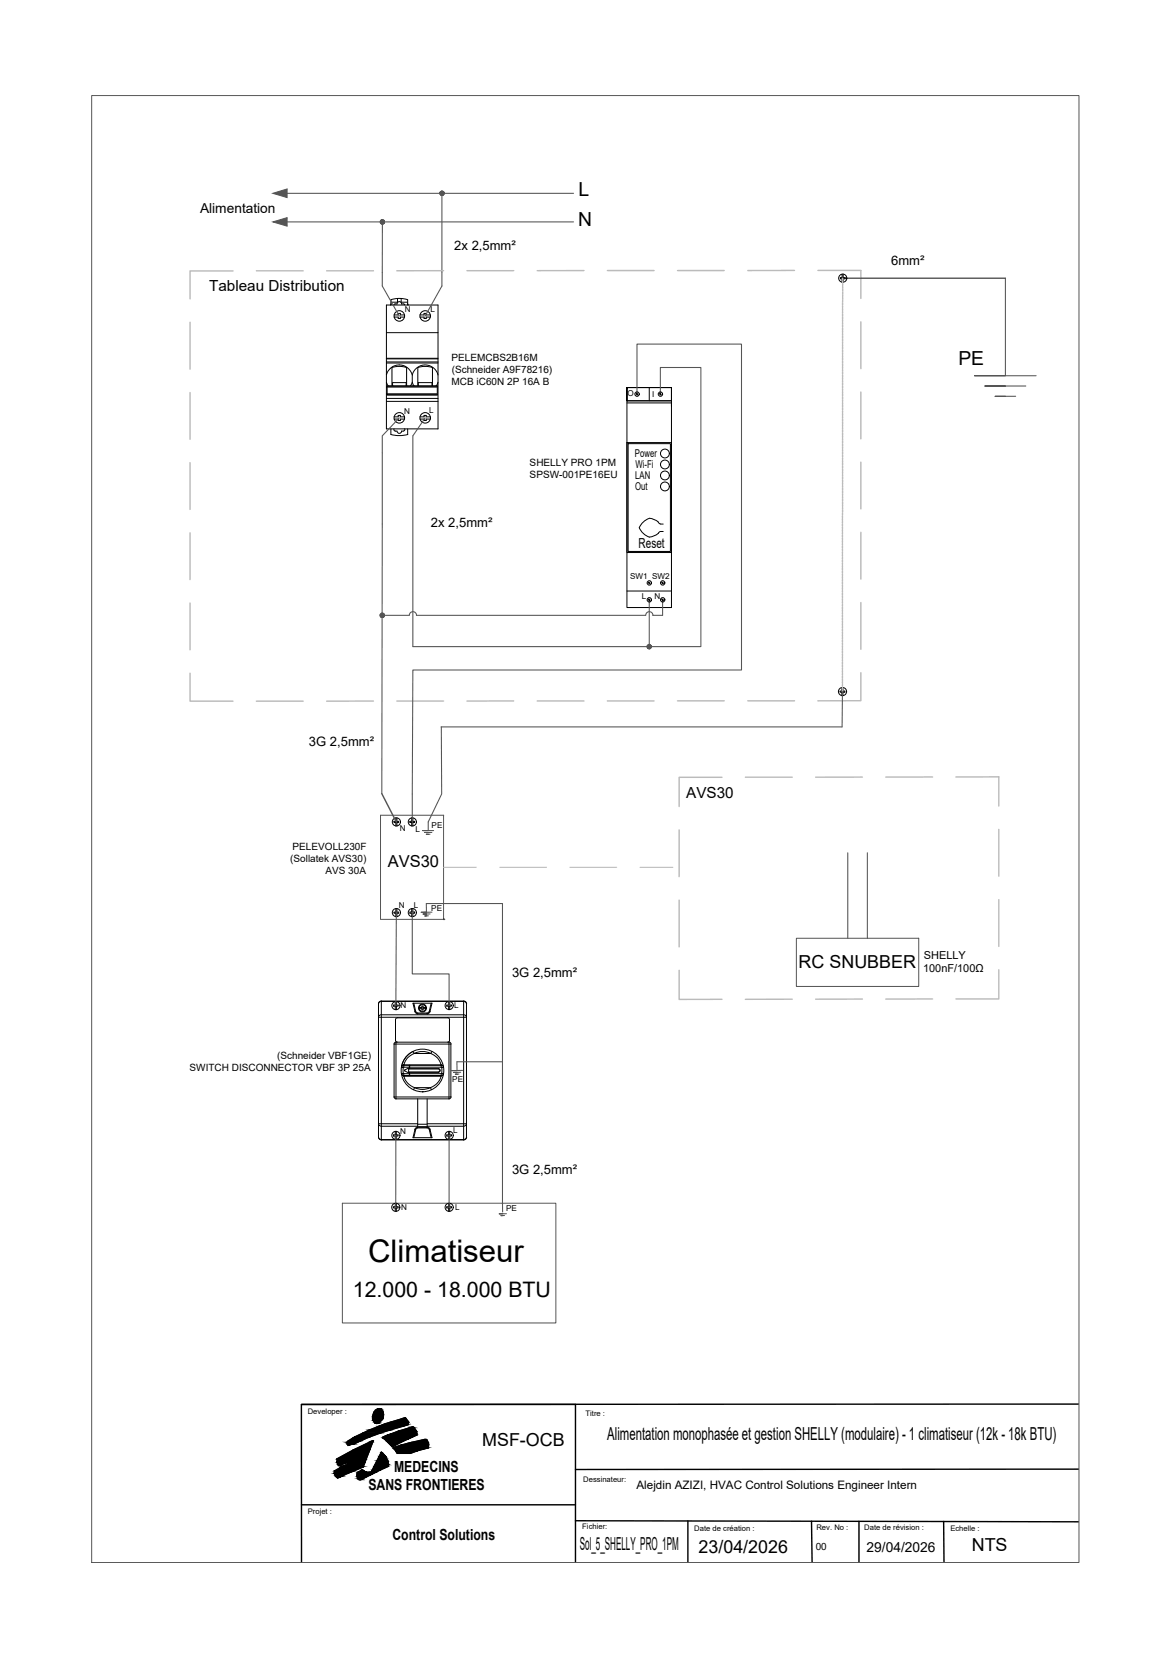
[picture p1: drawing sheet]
<svg xmlns="http://www.w3.org/2000/svg" width="210mm" height="297mm" viewBox="0 0 210 297" stroke-linecap="round" stroke-linejoin="round" font-family="sans-serif">
<!-- layer: 01_Puissance -->
<g fill="none" stroke="#545454" stroke-width=".19">
<path d="M51.5 34.7h51.3M51.5 39.8h51.3M68.5 39.8v11.5l3.1 5.3M79.2 34.7v16.6l-3 5.3M180.2 49.9v17.5h-5.5h11M71.6 74.9l-3.1 3.2-.1 64.2M76.2 74.9l-2.2 3.2v37.8h42.4v-8.4M114.2 70.7v-9h18.7v58.4h-58.9l-.1 27.2M118.4 70.7v-4.8h7.2v50h-9.2M180.2 69.2h-3.7h7.4M180.2 71h-1.8h3.7M68.5 110.3h4.8"/>
<path d="M73.4 110.3a.65 .65 0 0 1 .6-.6 .65 .65 0 0 1 .7 .6M74.6 110.3h41.1M115.7 110.3a.65 .65 0 0 1 .7-.6 .65 .65 0 0 1 .6 .6M118.8 107.5v2.8h-1.8M79.1 130.3l.1 12-2.4 5v1.6h-1h1.9M151 124l-.1 6.3h-71.8M76.8 149.2h-.7h1.3M76.8 149.5h-.4h.7M79.5 146.1v.1M152 152.9v15.3M155.5 152.9v15.3M71 163.6v16.7"/>
<path d="M73.9 163.6v11h6.6v5.7M76.5 164.2h-.4h.7M77.1 163.8l-1.3 .1h.7M77.4 163.5h-1.9h.9v-1.5h13.7v55.3M79.5 164.8h.1M81.9 192.2h-.6h1.3M82.3 192.5l-.7 .1h.3M90.1 190.3h-8.2v1.6h-1h2M71 203.5l-.1 12.9M80.5 203.5v12.9M90.1 217.6h-.6h1.3M90.4 217.9h-.6h.3"/>
</g>
<g fill="#545454" stroke="#545454" stroke-width=".18">
<path d="M48.9 34.7l2.6-.8v1.5z"/>
<path d="M48.9 39.8l2.6-.8v1.5z"/>
<path d="M79.2 34.7h.4v.1z"/>
<path d="M68.5 39.8h.4v.1z"/>
<path d="M68.5 110.3h.4v.2z"/>
<path d="M116.4 115.9h.4l-.1 .2z"/>
<path d="M79.2 34.7h.4v-.2zM79.2 34.7l.3-.3 .1 .1zM79.4 34.3l-.2 .4 .3-.3z"/>
<path d="M79.2 34.3v.4l.2-.4zM79.1 34.3h.1v.4zM79 34.4l.2 .3-.1-.4z"/>
<path d="M79 34.4l-.1 .1 .3 .2zM78.9 34.5l.3 .2h-.3zM78.9 34.7v.1l.3-.1z"/>
<path d="M78.9 34.8l.1 .1 .2-.2zM79 34.9l.2-.2-.1 .3zM79.2 34.7l-.1 .3h.1z"/>
<path d="M79.2 34.7v.3h.2zM79.2 34.7l.3 .2-.1 .1zM79.2 34.7l.3 .2 .1-.1z"/>
<path d="M68.5 39.8h.4v-.2zM68.5 39.8l.3-.3 .1 .1zM68.7 39.4l-.2 .4 .3-.3z"/>
<path d="M68.5 39.4v.4l.2-.4zM68.4 39.4h.1v.4zM68.3 39.5l.2 .3-.1-.4z"/>
<path d="M68.3 39.5l-.1 .1 .3 .2zM68.2 39.6l.3 .2h-.3zM68.2 39.8v.1l.3-.1z"/>
<path d="M68.2 39.9l.1 .2 .2-.3zM68.3 40.1l.2-.3-.1 .3zM68.5 39.8l-.1 .3 .1 .1z"/>
<path d="M68.5 39.8v.4l.2-.1zM68.5 39.8l.3 .3h-.1zM68.5 39.8l.3 .3 .1-.2z"/>
<path d="M68.5 110.3h.4v-.1zM68.5 110.3l.3-.3 .1 .2zM68.7 109.9l-.2 .4 .3-.3z"/>
<path d="M68.5 109.9v.4l.2-.4zM68.4 109.9h.1v.4zM68.2 110l.3 .3-.1-.4z"/>
<path d="M68.2 110v.2l.3 .1zM68.2 110.2l.3 .1h-.4zM68.1 110.3l.1 .2 .3-.2z"/>
<path d="M68.2 110.5v.1l.3-.3zM68.2 110.6l.3-.3-.1 .4zM68.5 110.3l-.1 .4h.1z"/>
<path d="M68.5 110.3v.4h.2zM68.5 110.3l.3 .3-.1 .1zM68.5 110.3l.3 .3 .1-.1z"/>
<path d="M116.4 115.9h.4l-.1-.1zM116.4 115.9l.2-.2 .1 .1zM116.5 115.6l-.1 .3 .2-.2z"/>
<path d="M116.4 115.5v.4l.1-.3zM116.2 115.6l.2-.1v.4zM116.1 115.7l.3 .2-.2-.3z"/>
<path d="M116.1 115.7l-.1 .1 .4 .1zM116 115.8l.4 .1h-.4zM116 115.9v.2l.4-.2z"/>
<path d="M116 116.1l.1 .1 .3-.3zM116.1 116.2l.3-.3-.2 .4zM116.4 115.9l-.2 .4h.2z"/>
<path d="M116.4 115.9v.4h.1zM116.4 115.9l.2 .3-.1 .1zM116.4 115.9l.2 .3 .1-.1z"/>
</g>
<!-- layer: 03_Symbole -->
<g fill="none" stroke="#000" stroke-width=".18">
<path d="M69.3 54.7h9.2v22.2h-9.2zM69.3 59.6h9.2M70.1 54.5l-.1 .2M70.1 54.5h.1M70.6 56.5h.8v-.3h.4v.3h.7M70.6 56.8h.8v.3h.4v-.3h.7M70.9 54.5l-.3 .2M71.2 53.5l-1.1 .2v.8M71.3 53.5v.7h-1.2M71.9 53.5l1.2 .2v.8M71.9 53.5h-.7M71.9 53.5v.7h1.2"/>
<path d="M72 54.5h.3M72 54.5a.41 .41 0 0 0-.4-.4 .41 .41 0 0 0-.4 .4h-.3M72.3 54.5l.3 .2M73.1 54.5h.1M73.1 54.5v.2M73.1 54.5l.1 .2M75.3 56.5h.7v-.3h.4v.3h.7M75.3 56.8h.7v.3h.4v-.3h.7M150.9 49.2v.6h-.3v.2h.3v.6M151.1 49.2v.6h.4v.2h-.4v.6M69.3 68.5l.3 .7M69.3 67.2a2.39 2.39 0 0 1 2.3-1.8 2.39 2.39 0 0 1 2.3 1.8"/>
<path d="M69.3 72h9.2M69.3 71.4h9.2M69.3 65.1h9.2M69.3 64.9h9.2M69.3 64.3h9.2M69.3 64.2h9.2M69.4 69.2h9v1.6h-9zM69.4 70.8h9M69.4 70.6h9M69.4 69.4h9M69.4 69.2h9M70.1 76.9v1l1.5 .2 1.5-.2v-1"/>
<path d="M70.3 69.2v-3.3a4.6 4.6 0 0 1 2.6 0v3.3M70.4 69.2v-.6h2.4v.6M70.6 76.9v.2l.3 .2M70.6 75.1h.8v.3h.4v-.3h.7M70.6 74.7h.8v-.2h.4v.2h.7M70.9 77.3h.2M71.2 77.3a.41 .41 0 0 0 .4 .4 .41 .41 0 0 0 .4-.4M72 77.3h.3M72.5 76.9v.2l-.2 .2M73.9 68.5l.3 .7M73.9 67.2v1.3l-.3 .7M73.9 67.2a2.38 2.38 0 0 1 2.3-1.8 2.38 2.38 0 0 1 2.3 1.8"/>
<path d="M74.9 69.2v-3.3a4.6 4.6 0 0 1 2.6 0v3.3M75 69.2v-.6h2.4v.6M75.3 75.1h.7v.3h.4v-.3h.7M75.3 74.7h.7v-.2h.4v.2h.7M78.5 68.5l-.3 .7M112.4 69.5v2.3h8v-2.3h-8h8v39.4h-8zM112.4 79.3h8v19.7h-8zM112.4 71.8h8M112.4 72.2h8M112.6 79.5h7.6v19.4h-7.6zM114 70.5l.3 .3M114 70.7h.3"/>
<path d="M114.2 70.5v.3M116.4 69.5v2.3M118.2 70.7h.3M118.2 70.5l.3 .3M118.4 70.5v.3M120.4 72v.8M116.4 92.9l.7 .2 .9 .5M116.4 92.9a3.1 3.1 0 0 0-1.8 1.7 3.1 3.1 0 0 0 1.8 1.7M118 93.6l.3 .3h.6M118.9 95.3h-.5a3 3 0 0 1-2 1M112.4 105.9h8M116.2 107.4l.3 .3"/>
<path d="M116.2 107.5h.3M116.2 104.4l.3 .3M116.2 104.5h.3M116.4 104.4v.3M116.4 107.4v.3M118.6 107.5h.3M118.6 107.4l.3 .3M118.6 104.5h.3M118.6 104.4l.3 .3M118.8 104.4v.3M118.8 107.4v.3M150.9 123.3v.6h-.3v.2h.3v.6"/>
<path d="M151.1 123.3v.6h.3v.2h-.3v.6M71 146.6v.6h-.4v.3h.4v.6M71.1 146.6v.6h.4v.3h-.4v.6M73.8 146.6v.6h-.3v.2h.3v.7M74 146.6v.6h.3v.2h-.3v.7M67.8 180l.2-.4 .4-.1h14.7l.3 .1 .2 .4M67.8 180v23.8M68.4 179.5h14.7v24.9h-14.7zM68.4 179.4l-.3 .1-.3 .5M70.9 179.5v.7h-.4v.2h.4v.6M71 162.9v.6h-.4v.2h.4v.6M71.1 179.5v.7h.3v.2h-.3v.6"/>
<path d="M71.1 162.9v.6h.4v.2h-.4v.6M73.8 162.9v.6h-.3v.2h.3v.6M74 162.9v.6h.3v.2h-.3v.6M74.2 179.8l.3 1.5M77.3 179.8l-.4 1.5M80.4 179.5v.7h-.3v.2h.3v.6M80.6 179.5v.7h.3v.2h-.3v.6M83.1 179.4l.3 .1 .2 .5M83.6 180v23.8M68 182l.4-.1h14.7l.3 .1 .2 .4h-15.8zM70.6 196.6l.2 .3 .2 .1M70.6 196.6v-9.4h10.2v9.4"/>
<path d="M70.6 196.6h10.2M71 197h9.5M71 186.8v10.2M71 186.8h9.5M71 186.8l-.3 .2-.1 .2M71.2 182.5h9M71.2 182.4l-.3 .2v.2v3.7v.2l.3 .1M72 192.5h.1M72 191.3h.1M72 191.3l.3 .1v.7l.1 .4M72 192.4l.4 .4M72 192.6l.4 .3"/>
<path d="M72.3 192.4l-.3 .1M72.4 192.8h6.7v.1h-6.7M72.4 192.5h1M72.4 191.3h1M72.4 191h6.7M72.4 192.8v.1M72.4 191v.3M72.4 192.5v.3M72.4 191.3l-.1 .1M72.4 191l-.4 .3M72.4 192.9a2.96 2.96 0 0 0 1.9 2.1l-.2 .4M72.4 190.9h6.7"/>
<path d="M72.4 190.9v.1M73.2 191.6v.6M73.3 191.6l-.2-.1-.6 .4 .6 .4M73.3 192.2l-.2 .1M73.4 191v.6h5.2a.29 .29 0 0 1 .3 .3 .29 .29 0 0 1-.3 .3h-5.2v.6M73.4 191v.6h5.2a.33 .33 0 0 1 .3 .3 .33 .33 0 0 1-.3 .3h-5.2v.6M73.4 192.5h5.7M73.4 191.3h5.7M74.2 188.8a3.4 3.4 0 0 1 3 0M74.2 188.9l-.2-.4a3.8 3.8 0 0 0-2 2.7l.4-.3M74.2 188.9a2.84 2.84 0 0 0-1.8 2M74.2 188.9h3"/>
<path d="M74.3 195h2.9a3.4 3.4 0 0 1-2.9 0zM74.4 181.3l.1 .3 .4 .1M74.4 181.3l-.4-1.5h3.4l-.3 1.5M74.5 181.3h-.1M74.5 181.3l.4 .3M74.9 181.6v.1M74.9 197v5h1.7v-5M74.9 181.7h1.7M74.9 181.6h1.7M75.1 180.8h.5v.2h.1h.1v-.2h.5M75.1 180.6h.5v-.2l.1-.1 .1 .1v.2h.5M75.7 195.7h.1"/>
<path d="M76.6 181.6v.1M76.9 181.3l-.3 .3M76.9 181.3h.2M77.1 181.3l-.1 .3-.4 .1M77.2 188.9a2.84 2.84 0 0 1 1.9 2M77.4 188.5l-.2 .4M79.1 192.9a2.96 2.96 0 0 1-1.9 2.1l.1 .4M79.1 190.9v.1M79.1 190.9h.2l.2 .3M79.1 191v.3M79.1 192.5v.3M79.1 191l.3 .1 .1 .2-.3 .1-.1 1.1"/>
<path d="M79.1 191.3l.1 .1M79.2 192.4l.3 .1M79.5 192.6l-.4 .3M79.5 192.4l-.4 .4M80.2 182.4l.3 .2 .1 .2v3.7l-.2 .3h-.2M80.5 186.8v10.2M80.5 186.8l.2 .1 .1 .3M80.8 196.6l-.1 .3-.2 .1M67.8 203.8l.3 .5 .3 .1M67.8 203.8l.2 .4 .4 .1h14.7l.3-.1 .2-.4M70.9 215.7v.6h-.4v.2h.4v.7M70.9 202.8v.6h-.4v.3h.4v.6"/>
<path d="M71 202.8v.6h.4v.3h-.4v.6M71 215.7v.6h.4v.2h-.4v.7M74.4 202.4l-.4 1.5h3.4l-.3-1.5M74.4 202.4l.1 .1-.3 1.4M74.9 201.5h-7.1l.2 .3 .4 .1h6.5M74.9 202.1v.1M74.9 202.2h1.7M74.9 202.1h1.7M74.9 201.5h1.7M74.9 202l-.2 .1-.3 .3M74.9 202.2l-.4 .3M76.6 201.5h7l-.2 .3-.3 .1h-6.5"/>
<path d="M76.6 202.1v.1M76.6 202l.2 .1 .3 .3M76.6 202.2l.3 .3M77.1 202.4l-.2 .1 .4 1.4M80.4 202.8v.6h-.3v.3h.3v.6M80.4 215.7v.6h-.3v.2h.3v.7M80.6 202.8v.6h.3v.3h-.3v.6M80.6 215.7v.6h.3v.2h-.3v.7M83.6 203.8l-.2 .5-.3 .1"/>
<circle cx="71.6" cy="56.6" r=".94"/>
<circle cx="76.2" cy="56.6" r=".94"/>
<circle cx="151.1" cy="49.9" r=".73"/>
<circle cx="71.6" cy="74.9" r=".94"/>
<circle cx="76.2" cy="74.9" r=".94"/>
<circle cx="114.2" cy="70.7" r=".39"/>
<circle cx="118.4" cy="70.7" r=".39"/>
<circle cx="119.2" cy="87.2" r=".79"/>
<circle cx="119.2" cy="83.3" r=".79"/>
<circle cx="119.2" cy="85.2" r=".79"/>
<circle cx="119.2" cy="81.3" r=".79"/>
<circle cx="116.4" cy="107.5" r=".39"/>
<circle cx="116.4" cy="104.5" r=".39"/>
<circle cx="118.8" cy="107.5" r=".39"/>
<circle cx="118.8" cy="104.5" r=".39"/>
<circle cx="151" cy="124" r=".73"/>
<circle cx="71.1" cy="147.3" r=".73"/>
<circle cx="73.9" cy="147.3" r=".73"/>
<circle cx="71.1" cy="163.6" r=".73"/>
<circle cx="73.9" cy="163.6" r=".73"/>
<circle cx="71" cy="180.3" r=".73"/>
<circle cx="75.7" cy="180.7" r=".71"/>
<circle cx="75.7" cy="180.7" r=".6"/>
<circle cx="75.7" cy="191.9" r="3.8"/>
<circle cx="80.5" cy="180.3" r=".73"/>
<circle cx="70.9" cy="216.4" r=".73"/>
<circle cx="71" cy="203.5" r=".73"/>
<circle cx="80.5" cy="216.4" r=".73"/>
<circle cx="80.5" cy="203.5" r=".73"/>
</g>
<path d="M68.2 146.1h11.3v18.7h-11.3zM142.8 168.2h21.9v8.6h-21.9zM61.4 215.7h38.2v21.5h-38.2z" fill="none" stroke="#545454" stroke-width=".18"/>
<!-- layer: 04_Texte -->
<g fill="none" stroke="#000" stroke-width=".25">
<path d="M79.5 164.8h.1M54 251.8h49.2v28.3M62.4 258.3a37.6 37.6 0 0 1 10.3-4.1l.5 .7v.5l-1.1 .3a43.8 43.8 0 0 0-8.7 3.2h-.4M67.5 252.7a1.74 1.74 0 0 0-.3 2.4l.3 .1a1.6 1.6 0 0 0 1.1-2.2M68.7 257.6a28.7 28.7 0 0 1 5.4-1.8 1.42 1.42 0 0 1 .6 1.5l-4.4 2.1-1.6-1.6zM70.5 259.6a18.4 18.4 0 0 1 6-1.6l.3 1v.6l-3.2 .9h-2.4zM193.4 251.7l-139.4 .1v28.3M54 269.8h49.2M60.4 261.5l3-1.6 3.5-1.6-1.8 4.7-2.3 .9M64.1 264l.8-.5a2.04 2.04 0 0 0 1.6 .4l1.9-3.6a2.8 2.8 0 0 1 1.2 2.6l-4.9 2.4-.3-.1a1.1 1.1 0 0 1-.3-1.2zM103.2 272.6l90.2 .2M123.3 272.7v7.4"/>
<path d="M145.5 272.7l.1 7.4M154 272.7v7.4M169.1 272.7l.1 7.4M193.4 263.4h-90.2"/>
</g>
<!-- layer: trait fin -->
<g fill="none" stroke="#bababa" stroke-width=".25">
<path d="M34.1 57.8v8.4M41.8 48.6h-7.7v5M46 48.5h8.3M58.6 48.5h8.3M79.5 48.5h-8.4M83.7 48.5h8.4M104.7 48.5h-8.4M108.9 48.5h8.3M121.4 48.5h8.4M142.4 48.5h-8.4M146.6 48.5h7.7v5M154.3 57.7v8.4"/>
<path d="M34.1 70.4v8.3M154.3 70.3v8.4M34.1 82.9v8.4M34.1 95.5v8.4M154.3 82.9v8.3M154.3 95.4v8.4M34.1 108.1v8.4M154.3 108v8.4M34.1 120.7v5h7.7M46 125.7h8.3M66.9 125.7h-8.3M71.1 125.7h8.4"/>
<path d="M92.1 125.7h-8.4M96.3 125.7h8.4M108.9 125.7h8.3M121.4 125.6h8.4M129.4 139.3h-7.7v5.3M133.6 139.3h8.4M134 125.6h8.4M154.3 120.6v5h-7.7M154.6 139.3h-8.4M167.2 139.3h-8.4M171.4 139.3h7.6v5.2M121.7 148.8v8.3"/>
<path d="M179 148.7v8.4M121.7 173.9v5.3l7.7-.1M121.7 161.4v8.3M142 179.1h-8.4M154.6 179.1h-8.4M167.2 179.1h-8.4M179 173.8v5.3h-7.6M179 161.3v8.4"/>
</g>
<!-- layer: 01_Puissance -->
<path d="M151.1 49.9h29.1M68.4 142.3l2.6 5" fill="none" stroke="#545454" stroke-width=".25"/>
<!-- layer: Layer1 -->
<g fill="none" stroke="#bababa" stroke-width=".25">
<path d="M151 54.3v.4M151 54.8v.3M151 55.3v.4M151 55.8v.3M151 56.3v.3M151 56.8v.3M151 57.3v.3M151 57.8v.3M151 58.3v.3M151 58.8v.3M151 59.3v.3M151 59.8v.3"/>
<path d="M151.1 49.9v.3M151.1 50.4v.3M151.1 50.9v.3M151.1 51.4v.3M151.1 51.8v.4M151.1 52.4v.3M151.1 52.8v.4M151.1 53.3v.4M151.1 53.8l-.1 .4M151 60.3v.3M151 60.8v.3M151 61.3v.3"/>
<path d="M151 61.8v.3M151 62.3v.3M151 62.7v.4M151 63.2v.4M151 63.7v.4M151 64.2v.4M151 64.7v.4M151 65.2v.4M151 65.7v.3M151 66.2v.3M151 66.7v.3M151 67.2v.3"/>
<path d="M151 67.7v.3M151 68.2v.3M151 68.7v.3M151 69.2v.3M151 69.7v.3M151 70.2v.3M151 70.7v.3M151 71.2v.3M151 71.7v.3M151 72.2v.3M151 72.7v.3M151 73.1v.4"/>
<path d="M151 73.6v.4M151 74.1v.4M151 74.6v.4M151 75.1v.4M151 75.6v.4M151 76.1v.3M151 76.6v.3M151 77.1v.3M151 77.6v.3M151 78.1v.3M151 78.6v.3M151 79.1v.3"/>
<path d="M151 79.6v.3M151 92.5v.3M151 92.9v.4M151 93.5v.3M151 93.9v.4M151 94.5v.3M151 94.9v.4M151 95.4v.4M151 95.9v.4M151 96.4v.4M151 96.9v.3M151 97.4v.3"/>
<path d="M151 97.9v.3M151 98.4v.3M151 98.9v.3M151 99.4v.3M151 99.9v.3M151 80.1v.3M151 80.6v.3M151 81.1v.3M151 81.6v.3M151 82.1v.3M151 82.6v.3M151 83v.4"/>
<path d="M151 83.6v.3M151 84v.4M151 84.5v.4M151 85v.4M151 85.5v.4M151 86v.3M151 86.5v.4M151 87v.3M151 87.5v.3M151 88v.3M151 88.5v.3M151 89v.3"/>
<path d="M151 89.5v.3M151 90v.3M151 90.5v.3M151 91v.3M151 91.5v.3M151 92v.3M151 100.4v.3M151 100.9v.3M151 101.4v.3M151 101.9v.3M151 102.4v.3M151 102.9v.3"/>
<path d="M151 103.4v.3M151 103.9v.3M151 104.3v.4M151 104.8v.4M151 105.3v.4M151 105.8v.4M151 106.3v.4M151 106.8v.4M151 107.3v.3M151 107.8v.3M151 108.3v.3M151 108.8v.3"/>
<path d="M151 109.3v.3M151 109.8v.3M151 110.3v.3M151 110.8v.3M151 111.3v.3M151 111.8v.3M151 112.3v.3M151 112.8v.3M151 113.3v.3M151 113.8v.3M151 114.2v.4M151 114.8v.3"/>
<path d="M151 115.2v.4M151 115.7v.4M151 116.2v.4M151 116.7v.4M151 117.2v.3M151 117.7v.4M151 118.2v.3M151 118.7v.3M151 119.2v.3M151 119.7v.3M151 120.2v.3M151 120.7v.3"/>
<path d="M151 121.2v.3M151 121.7v.3M151 122.2v.3M151 122.7v.3M151 123.2v.3M151 123.7v.3"/>
</g>
<!-- layer: trait fin -->
<path d="M79.5 155.5h5.9M89.6 155.5h8.4M102.2 155.5h8.3M114.7 155.5h5.9" fill="none" stroke="#bababa" stroke-width=".19"/>
<!-- layer: 04_Texte -->
<g fill="#000" stroke="#000" stroke-width=".18">
<path d="M62.3 259h.3l-.2 .2zM63 258.9h.4zM66.8 258.3h.1zM67.2 255.1h.8zM67.7 252.5h.6zM69.4 258.4h2.7l-1.4 .8zM72.4 254.2h.3zM73.9 255.8h.2zM76.1 258h.4zM60.2 264.8h.9l-.6 .2zM60.4 262.2h1.9l-1 .4zM64.2 265.1h.8l-.3 .1z"/>
<path d="M68.4 260.3l.2 .2h-.3z"/>
<path d="M62.2 258.9l.4 .1 .4-.1zM62.2 258.9l.4 .1h-.3z"/>
<path d="M62.2 258.9h.8zM62.2 258.9h.8z"/>
<path d="M62.1 258.6l1.3 .3 .7-.3zM62.1 258.6l1.3 .3h-1.2z"/>
<path d="M62.4 258.3l1.7 .3 .4-.3zM62.1 258.6l.3-.3 1.7 .3z"/>
<path d="M62.4 258.3h2.3zM62.4 258.3h2.1z"/>
<path d="M63.4 257.7l1.3 .6 1.3-.6zM62.4 258.3l1-.6 1.3 .6z"/>
<path d="M63.6 257.6h2.6zM63.4 257.7h2.6z"/>
<path d="M63.4 259.9l2.2 1.6 .7-1.6zM60.4 261.5l3-1.6 2.2 1.6z"/>
<path d="M66.4 258.5l-.1 1.4 .6-1.4zM63.4 259.9l3-1.4-.1 1.4z"/>
<path d="M66.7 258.3l.2 .2v-.2zM66.4 258.5l.3-.2 .2 .2z"/>
<path d="M66.8 258.3h.1zM66.7 258.3h.2z"/>
<path d="M67.2 255.1h.7zM67.2 255.1h.7l-.4 .1z"/>
<path d="M65.1 256.9l1.1 .7 2-.7zM63.6 257.6l1.5-.7 1.1 .7z"/>
<path d="M67.7 252.5l.6 .1zM67.7 252.5l.6 .1z"/>
<path d="M67.7 252.6l.7 .1zM67.5 252.7h.9z"/>
<path d="M66.9 254.6l1.1 .5 .4-.5zM66.9 254.6l1.1 .5h-.8z"/>
<path d="M67.5 252.7l1.1 .1-.2-.1zM67.5 252.7l1.1 .1h-1.3z"/>
<path d="M66.8 254.5l1.6 .1 .1-.1zM66.8 254.5l1.6 .1h-1.5z"/>
<path d="M67.3 252.8l1.3 .2v-.2zM67.3 252.8l1.3 .2h-1.4z"/>
<path d="M67.2 253l1.5 .1zM67.2 253l1.5 .1h-1.6z"/>
<path d="M66.8 254.3l1.7 .2 .1-.2zM66.8 254.3l1.7 .2h-1.7z"/>
<path d="M67.1 253.1l1.6 .2v-.2zM67.1 253.1l1.6 .2h-1.7z"/>
<path d="M66.8 254.2h1.9zM66.8 254.2l1.8 .1z"/>
<path d="M67 253.3l1.8 .3-.1-.3zM67 253.3l1.8 .3h-1.9z"/>
<path d="M66.8 253.9l1.9 .3v-.3zM66.8 253.9l1.9 .3h-1.9z"/>
<path d="M66.9 253.6l1.8 .3 .1-.3zM66.9 253.6l1.8 .3h-1.9z"/>
<path d="M69.4 258.4l.7 .8h.6zM70.1 259.2h.6l-.4 .2z"/>
<path d="M66.2 256.4l2 .5 1.7-.5zM65.1 256.9l1.1-.5 2 .5z"/>
<path d="M66.3 256.3h3.6zM66.2 256.4h3.7z"/>
<path d="M67.9 255.7l2 .6 2.2-.6zM66.3 256.3l1.6-.6 2 .6z"/>
<path d="M68 255.6h4.3zM67.9 255.7h4.2z"/>
<path d="M72.4 254.2l.8 .7-.5-.7zM70.3 254.9l2.1-.7 .8 .7z"/>
<path d="M69.2 255.2l4 .2v-.2zM68.7 255.4l.5-.2 4 .2z"/>
<path d="M68.7 255.4l3.6 .2 .9-.2zM68 255.6l.7-.2 3.6 .2z"/>
<path d="M70.3 254.9l2.9 .3v-.3zM69.2 255.2l1.1-.3 2.9 .3z"/>
<path d="M68.9 257.9l3.2 .5 1.1-.5zM68.9 257.9l3.2 .5h-2.7z"/>
<path d="M68.8 257.9h4.5zM68.8 257.9h4.4z"/>
<path d="M68.7 257.8h4.8zM68.7 257.8l4.6 .1z"/>
<path d="M68.7 257.6l4.8 .2 .4-.2zM68.7 257.6l4.8 .2h-4.8z"/>
<path d="M73.9 255.8l.3 .1zM73.6 255.9h.6z"/>
<path d="M73.6 255.9l1 .6-.4-.6zM71.5 256.5l2.1-.6 1 .6z"/>
<path d="M69.4 257.3l4.5 .3 .7-.3zM68.7 257.6l.7-.3 4.5 .3z"/>
<path d="M71.5 256.5h3.1zM71.4 256.5h3.2z"/>
<path d="M71.4 256.5l3.3 .6-.1-.6zM70 257.1l1.4-.6 3.3 .6z"/>
<path d="M69.5 257.3h5.2zM69.4 257.3h5.2z"/>
<path d="M70 257.1l4.7 .2v-.2zM69.5 257.3l.5-.2 4.7 .2z"/>
<path d="M70.6 259.7l4.3 .4 1.1-.4zM70.6 259.7l4.3 .4h-4z"/>
<path d="M76.1 258l.6 .6-.2-.6zM73.7 258.6l2.4-.6 .6 .6z"/>
<path d="M70.5 259.6l5.5 .1 .5-.1zM70.5 259.6l5.5 .1h-5.4z"/>
<path d="M73.7 258.6h3.1zM73.6 258.6h3.2z"/>
<path d="M73.6 258.6l3.2 .4v-.4zM72.2 259l1.4-.4 3.2 .4z"/>
<path d="M70.6 259.6h6.2zM70.5 259.6h6z"/>
<path d="M70.7 259.4l6.1 .2v-.2zM70.6 259.6l.1-.2 6.1 .2z"/>
<path d="M71.9 259l4.9 .4v-.4zM70.7 259.4l1.2-.4 4.9 .4z"/>
<path d="M72.2 259h4.6zM71.9 259h4.9z"/>
<path d="M60.4 262.2l.1 .4h.8zM60.5 262.6h.8l-.5 .2z"/>
<path d="M60.1 264.6l1 .2 .3-.2zM60.1 264.6l1 .2h-.9z"/>
<path d="M59.9 264.1l1.5 .5 1-.5zM59.9 264.1l1.5 .5h-1.3z"/>
<path d="M60.4 262.1h2.2zM60.4 262.1l1.9 .1z"/>
<path d="M59.9 263.9l2.5 .2 .4-.2zM59.9 263.9l2.5 .2h-2.5z"/>
<path d="M59.9 263.7l2.9 .2 .6-.2zM59.9 263.7l2.9 .2h-2.9z"/>
<path d="M64.2 265.1l.5 .1zM64.4 265.2h.3z"/>
<path d="M64.9 263.5l.6 .3zM64.3 263.8l.6-.3 .6 .3z"/>
<path d="M61.1 263l2.3 .7 1.7-.7zM59.9 263.7l1.2-.7 2.3 .7z"/>
<path d="M61.3 262.9l3.8 .1v-.1zM61.1 263l.2-.1 3.8 .1z"/>
<path d="M62.5 262.3l2.6 .6 .3-.6zM61.3 262.9l1.2-.6 2.6 .6z"/>
<path d="M62.6 262.2h2.8zM62.6 262.2l2.8 .1h-2.9z"/>
<path d="M62.6 262.1h2.8zM62.6 262.1l2.8 .1h-2.8z"/>
<path d="M60.4 262.1h5.1zM60.4 262.1h5z"/>
<path d="M64.3 263.8l1.5 .1zM64.1 263.9l.2-.1 1.5 .1z"/>
<path d="M60.4 261.5l5.1 .6 .1-.6zM60.4 261.5l5.1 .6h-5.1z"/>
<path d="M64 264.8l1 .3 .7-.3zM64 264.8l1 .3h-.8z"/>
<path d="M64.1 263.9l1.8 .1zM64.1 263.9l1.8 .1z"/>
<path d="M64 264.5l1.7 .3 .5-.3zM64 264.5l1.7 .3h-1.7z"/>
<path d="M64 264.4h2.3zM64 264.4l2.2 .1z"/>
<path d="M64 264.2l2.3 .2 .5-.2zM64 264.2l2.3 .2h-2.3z"/>
<path d="M64.1 264l2.7 .2 .5-.2zM64.1 264l2.7 .2h-2.8z"/>
<path d="M64.1 264h3.2zM64.1 264h3.2z"/>
<path d="M66 263.9h1.3zM65.9 264h1.4z"/>
<path d="M66.5 263.9h.9zM66 263.9h1.3z"/>
<path d="M66.7 263.6l.7 .3 .7-.3zM66.7 263.6l.7 .3h-.9z"/>
<path d="M68.3 260.5l.8 .6-.5-.6zM68.3 260.5l.8 .6h-1.1z"/>
<path d="M68 261.1l1.5 .8-.4-.8zM68 261.1l1.5 .8h-2z"/>
<path d="M67.5 261.9l2.2 .7-.2-.7zM67.5 261.9l2.2 .7h-2.5z"/>
<path d="M67.1 262.9l1 .7 1.5-.7zM67.1 262.9l1 .7h-1.4z"/>
<path d="M67.2 262.6l2.4 .3 .1-.3zM67.2 262.6l2.4 .3h-2.5z"/>
<path d="M70.9 260.1l2.7 .4 1.2-.4zM70.9 260.1l2.7 .4h-2.4z"/>
<path d="M70.9 260.1h4zM70.9 260.1h3.9z"/>
</g>
<!-- layer: 01_Puissance -->
<path d="M16.4 17.1h177v263h-177z" fill="none" stroke="#545454" stroke-width=".18"/>
<text font-size="5.6" x="66" y="226.2">Climatiseur</text>
<text font-size="3.8" x="63.3" y="232.6">12.000 - 18.000 BTU</text>
<g font-size="3.5">
<text x="103.7" y="35.1">L</text>
<text x="103.7" y="40.4">N</text>
<text x="171.8" y="65.4">PE</text>
</g>
<g font-size="3.2">
<text x="143.2" y="173.5">RC SNUBBER</text>
<text x="86.4" y="259.2">MSF-OCB</text>
<text x="108.8" y="258.2">Alimentation monophasée et gestion SHELLY (modulaire) - 1 climatiseur (12k - 18k BTU)</text>
<text x="103.9" y="277.9">Sol_5_SHELLY_PRO_1PM</text>
<text x="125.2" y="278.3">23/04/2026</text>
<text x="174.2" y="278">NTS</text>
</g>
<text font-size="3" x="69.5" y="155.4">AVS30</text>
<g font-size="2.7">
<text x="37.5" y="52.1">Tableau Distribution</text>
<text x="123" y="143">AVS30</text>
<text x="70.6" y="263.8">MEDECINS</text>
<text x="66" y="267.1">SANS FRONTIERES</text>
<text x="70.3" y="276">Control Solutions</text>
</g>
<g font-size="2.5">
<text x="35.9" y="38.1">Alimentation</text>
<text x="114.5" y="98.3">Reset</text>
<text x="155.3" y="278.2">29/04/2026</text>
</g>
<g font-size="2.3">
<text x="81.4" y="44.9">2x 2,5mm²</text>
<text x="159.8" y="47.5">6mm²</text>
<text x="77.2" y="94.5">2x 2,5mm²</text>
<text x="55.4" y="133.8">3G 2,5mm²</text>
<text x="91.8" y="175.2">3G 2,5mm²</text>
<text x="91.8" y="210.4">3G 2,5mm²</text>
</g>
<text font-size="2.1" x="114.1" y="267">Alejdin AZIZI, HVAC Control Solutions Engineer Intern</text>
<g font-size="2">
<text x="165.6" y="172">SHELLY</text>
<text x="165.5" y="174.3">100nF/100Ω</text>
</g>
<g font-size="1.9">
<text x="113.8" y="81.9">Power</text>
<text x="113.9" y="83.9">Wi-Fi</text>
<text x="113.8" y="87.8">Out</text>
<text x="113.9" y="85.8">LAN</text>
</g>
<g font-size="1.8">
<text x="80.9" y="64.7">PELEMCBS2B16M</text>
<text x="80.9" y="69.1">MCB iC60N 2P 16A B</text>
<text x="81" y="66.9">(Schneider A9F78216)</text>
<text x="94.9" y="83.5">SHELLY PRO 1PM</text>
<text x="94.9" y="85.6">SPSW-001PE16EU</text>
<text x="52" y="154.6">(Sollatek AVS30)</text>
<text x="52.5" y="152.4">PELEVOLL230F</text>
<text x="58.3" y="156.7">AVS 30A</text>
<text x="34" y="191.9">SWITCH DISCONNECTOR VBF 3P 25A</text>
<text x="49.7" y="189.8">(Schneider VBF1GE)</text>
<text x="146.2" y="277.9">00</text>
</g>
<g font-size="1.5">
<text x="72.5" y="56">N</text>
<text x="77.2" y="56">L</text>
<text x="112.5" y="71">O</text>
<text x="116.9" y="71.1">I</text>
<text x="72.4" y="74.1">N</text>
<text x="76.9" y="74">L</text>
<text x="113" y="103.9">SW1 SW2</text>
<text x="115" y="107.4">L</text>
<text x="117.3" y="107.3">N</text>
<text x="71.7" y="149">N</text>
<text x="74.5" y="149.1">L</text>
<text x="77.4" y="148.4">PE</text>
<text x="71.5" y="162.8">N</text>
<text x="74.2" y="162.7">L</text>
<text x="77.3" y="163.3">PE</text>
<text x="71.8" y="180.7">N</text>
<text x="81.4" y="180.8">L</text>
<text x="81.1" y="194">PE</text>
<text x="71.7" y="203.2">N</text>
<text x="81.2" y="203.1">L</text>
<text x="71.9" y="217">N</text>
<text x="81.6" y="217">L</text>
<text x="90.7" y="217">PE</text>
</g>
<g font-size="1.4">
<text x="55.2" y="253.5">Developer :</text>
<text x="105" y="253.8">Titre :</text>
<text x="104.5" y="265.7">Dessinateur:</text>
<text x="55.2" y="271.3">Projet :</text>
<text x="104.4" y="274.1">Fichier:</text>
<text x="124.4" y="274.4">Date de création :</text>
<text x="146.4" y="274.3">Rev. No :</text>
<text x="154.9" y="274.2">Date de révision :</text>
<text x="170.4" y="274.4">Echelle :</text>
</g>
</svg>
